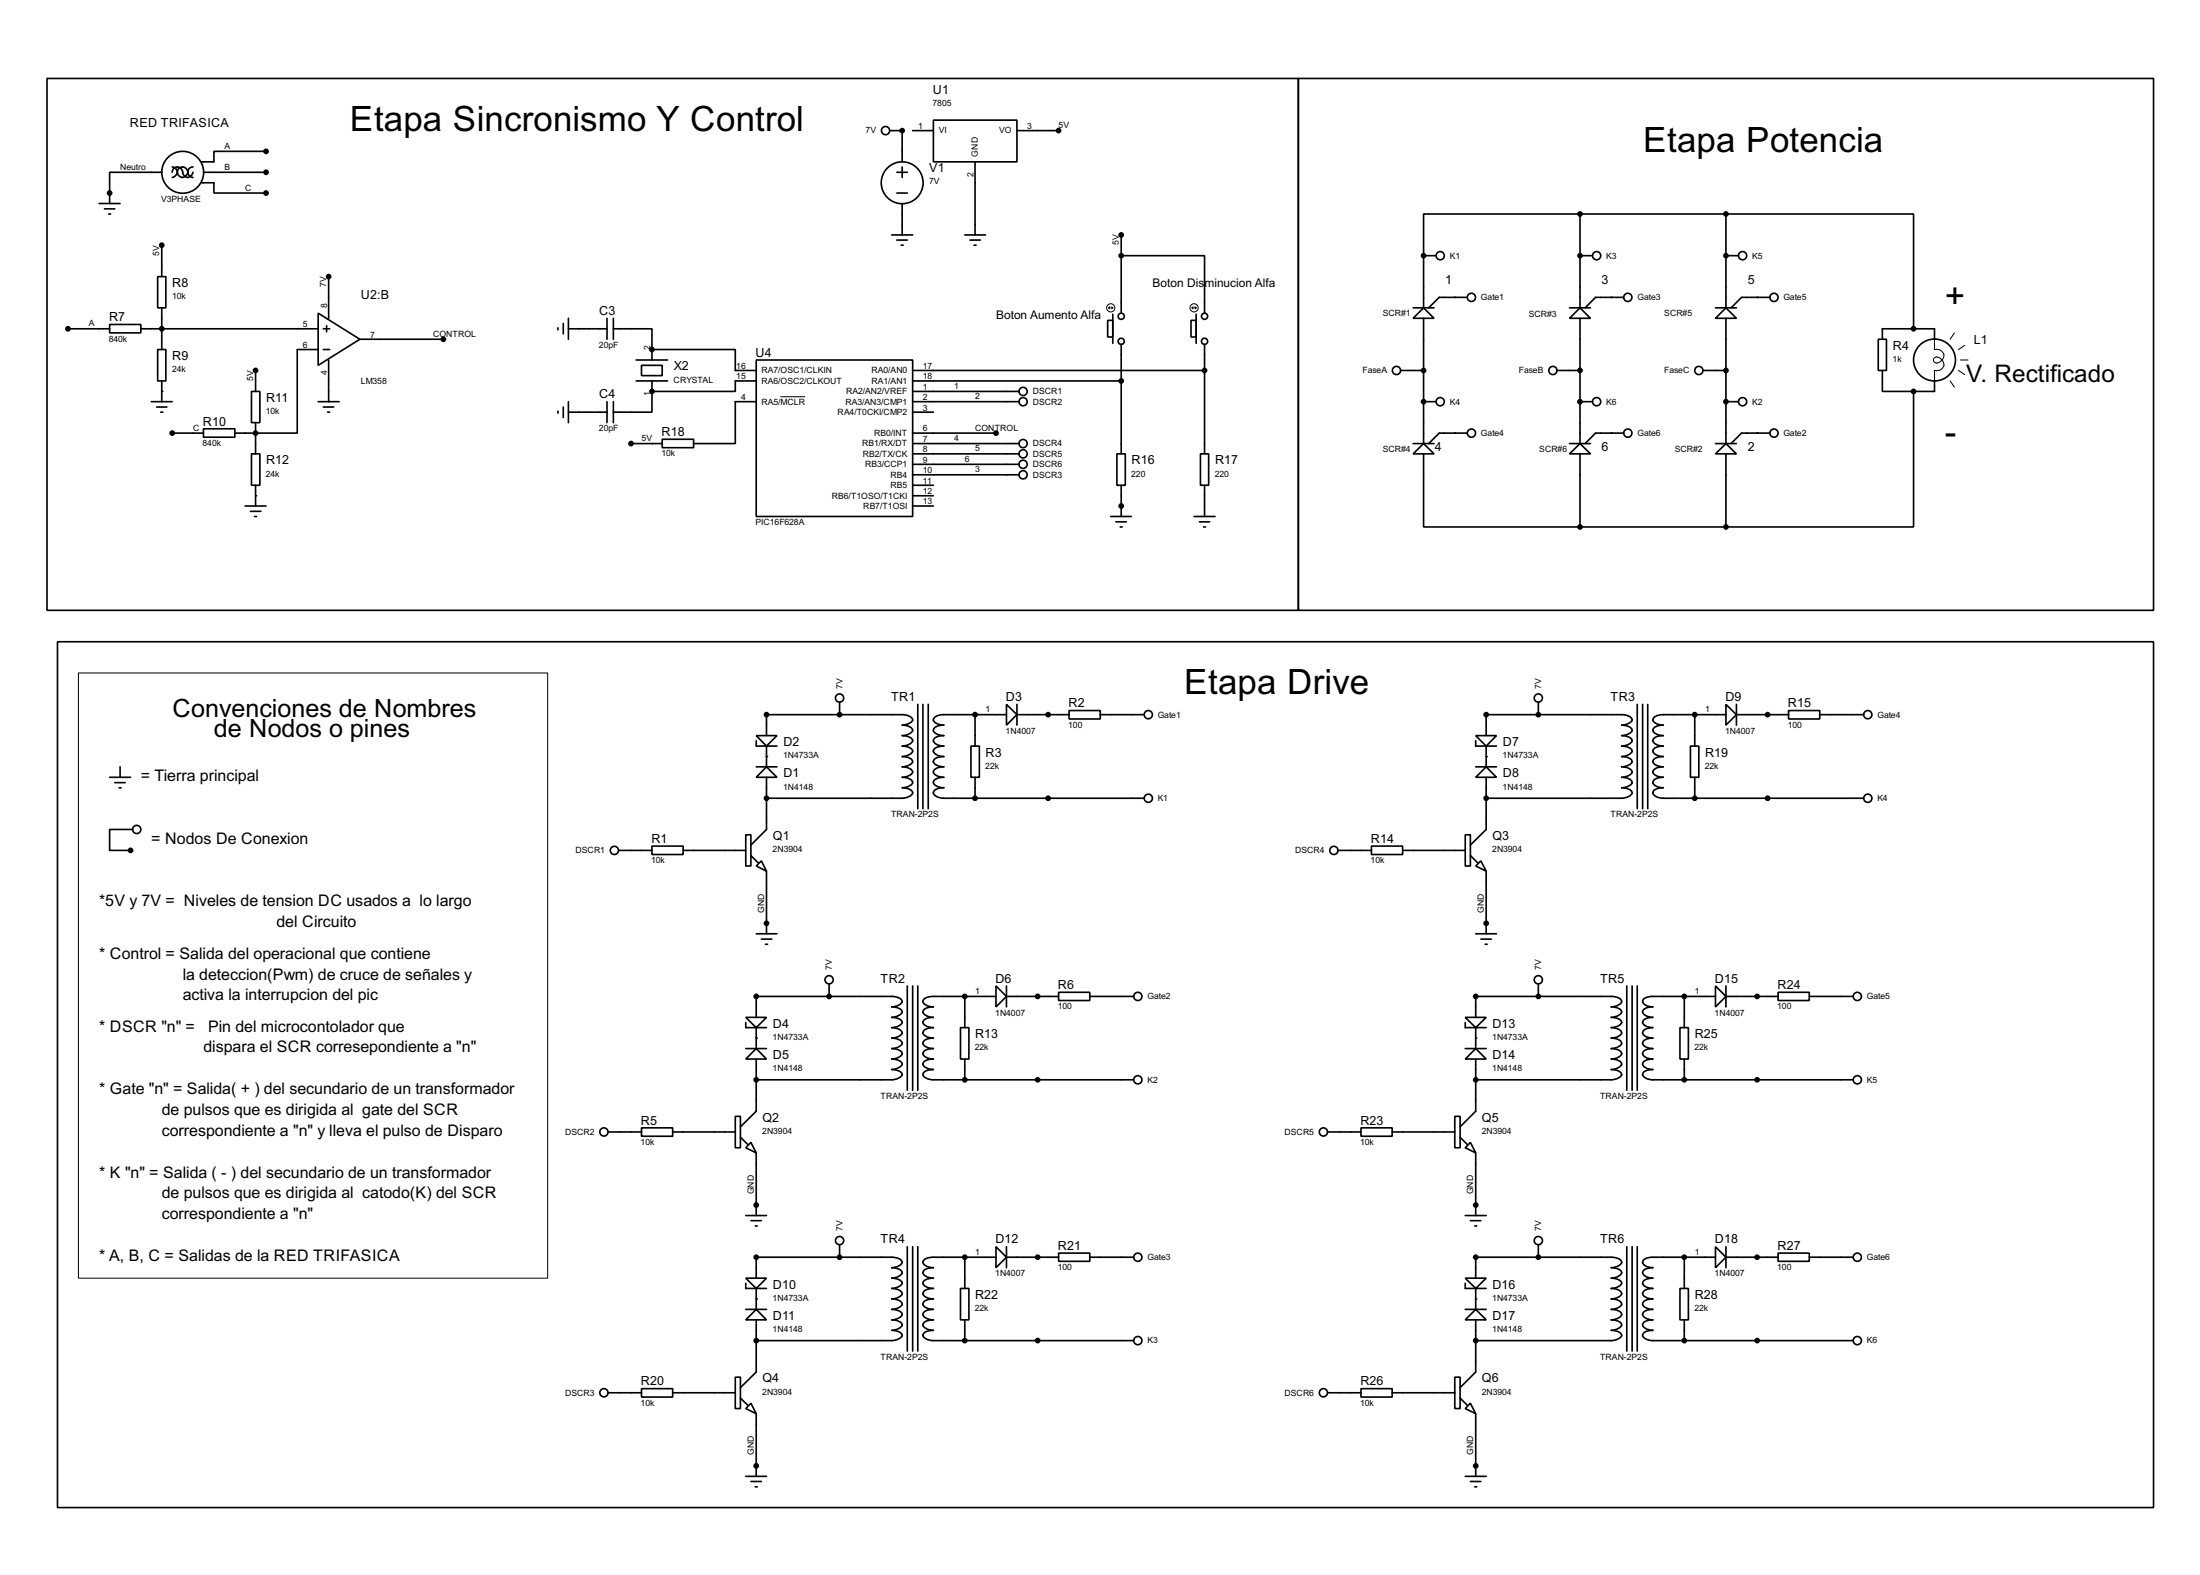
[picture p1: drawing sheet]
<svg xmlns="http://www.w3.org/2000/svg" width="536mm" height="383mm" viewBox="0 0 536 383" stroke-linecap="round" stroke-linejoin="round" font-family="sans-serif">
<g fill="none" stroke="#000" stroke-width=".4">
<path d="M11.5 19.1h304.8v129.5h-304.8zM316.3 19.1h208.3v129.5h-208.3zM64.8 36.9h-12.7v2.5h-3M216.7 31.8h3.1v7.6M222.3 31.8h5.1M227.4 29.3h20.3v10.1h-20.3zM237.5 39.4v17.8M247.7 31.8h10.2M24.2 49.6h5.1M25.5 50.9h2.5M26.5 52.1h.5M39.4 42h-12.7v7.6"/>
<path d="M39.4 59.7v7.7M42 42a1.32 1.32 0 0 1 1.4-1.3 1.32 1.32 0 0 1 1.2 1.6 1.24 1.24 0 0 0 1.3 .9 1.24 1.24 0 0 0 1.1-1.2M42 40.7a1.39 1.39 0 0 1 1.2 1.3M43.2 42l-.6 .9-.6 .3M43.2 42a1.28 1.28 0 0 1 1.3-1.4 1.28 1.28 0 0 1 1.3 1.4M43.2 42a1.28 1.28 0 0 0 1.3 1.2 1.28 1.28 0 0 0 1.3-1.2M45.8 42a1.35 1.35 0 0 0 1.2 1.2M47 40.7a1.22 1.22 0 0 0-1.2 1.3M49.1 44.5h3v2.5h12.7M49.6 42h15.2M217.2 57.2h5.1M218.5 42h2.5"/>
<path d="M218.5 47h2.5M218.5 58.5h2.5M219.5 59.7h.5M219.8 40.7v2.5M219.8 49.6v7.6M235 57.2h5.1M236.3 58.5h2.5M237.3 59.7h.5M273.1 57.2v19.1M384.9 52.1h-38.1v10.2M384.9 52.1h35.5M384.9 52.1v22.9"/>
<path d="M420.4 52.1h45.7v28M420.4 52.1v22.9M26.7 79h7.6v2.1h-7.6zM38.4 67.4h2v7.6h-2zM39.4 75v10.1M77.5 76.3l10.2 6.3-10.2 6.4zM79.6 79.3v1.5M80.1 67.4v10.1M135.9 79.8v.5M137.2 78.8v2.5M138.5 77.5v5.1M147.9 77.5v5.1"/>
<path d="M149.4 77.5v5.1M269.8 78h1.3v4.1h-1.3zM271.1 76.5v7.1M273.1 62.3h20.3v14M290.1 78h1.3v4.1h-1.3zM291.4 76.5v7.1M344.2 77.5l2.6-2.5 2.5 2.5zM344.2 75h5.1M346.8 62.3v12.7M346.8 77.5v30.5M346.8 62.3h3M357.4 72.4h-6.8l-2.6 2.6"/>
<path d="M382.3 77.5l2.6-2.5 2.5 2.5zM382.3 75h5.1M384.9 77.5v30.5M384.9 62.3h3M395.5 72.4h-6.8l-2.6 2.6M417.9 75h5.1M420.4 75l2.6 2.5h-5.1zM420.4 77.5v30.5M420.4 62.3h3.1M431.1 72.4h-6.9l-2.5 2.6M16.6 80.1h10.1M34.3 80.1h43.2"/>
<path d="M36.9 97.8h5.1M38.2 99.1h2.5M38.4 85.1h2v7.7h-2zM39.4 92.8v5M61.3 95.3h2v7.6h-2zM62.3 90.2v5.1M77.5 85.1h-5.1v20.4h-15.2M77.5 97.8h5.1M78.8 80.1h1.5M78.8 85.1h1.5M78.8 99.1h2.5M80.1 87.7v10.1"/>
<path d="M87.7 82.6h20.3M137.2 99.1v2.6M138.5 80.1h9.4M138.5 97.8v5.1M147.9 97.8v5.1M149.4 80.1h9.4v5M149.4 97.8v5.1M155 92.8h7.6M155 87.7h7.6M156.3 89h5v2.5h-5zM158.8 85.1h20.3v5.1h5.1M158.8 95.3v5.1h-9.4"/>
<path d="M158.8 85.1v2.6M158.8 92.8v2.5M184.2 87.7h38.1v38.1h-38.1zM184.2 97.8h-5.1v10.2h-10.1M184.2 92.8h-5.1v2.5h-20.3M222.3 92.8h50.8M222.3 90.2h71.1M222.3 95.3h25.9M222.3 97.8h25.9M273.1 83.9v26.6M293.4 83.9v26.6M341.2 90.2h5.6"/>
<path d="M346.8 97.8h3M379.3 90.2h5.6M384.9 97.8h3M414.8 90.2h5.6M420.4 97.8h3.1M457.5 82.6h2v7.6h-2zM458.5 90.2v5.1h7.6M458.5 82.6v-2.5h12.7v2.5M466.1 95.3v33h-45.7M471.2 92.8v2.5h-5.1M39.2 100.4h.5M42 105.5h7.6"/>
<path d="M49.6 104.4h7.6v2.1h-7.6zM61.3 110.5h2v7.7h-2zM62.3 102.9v7.6M62.3 118.2v5M79.8 100.4h.5M135.9 100.1v.5M138.5 100.4h9.4M153.7 108h7.6M161.3 107h7.7v2h-7.7zM222.3 105.5h20.3M222.3 108h25.9M222.3 100.4h5.1"/>
<path d="M222.3 110.5h25.9M222.3 113.1h25.9M222.3 115.6h25.9M222.3 118.2h5.1M272.1 110.5h2v7.7h-2zM273.1 118.2v7.6M292.4 110.5h2v7.7h-2zM293.4 118.2v7.6M344.2 110.5l2.6-2.5 2.5 2.5zM344.2 108h5.1M346.8 110.5v17.8h38.1M357.4 105.5h-6.8l-2.6 2.5"/>
<path d="M382.3 110.5l2.6-2.5 2.5 2.5zM382.3 108h5.1M384.9 110.5v17.8M395.5 105.5h-6.8l-2.6 2.5M417.9 110.5l2.5-2.5 2.6 2.5zM417.9 108h5.1M420.4 110.5v17.8M431.1 105.5h-6.9l-2.5 2.5M59.7 123.2h5.1M61 124.5h2.6M62 125.8h.5M222.3 123.2h5.1"/>
<path d="M222.3 120.7h5.1M270.6 125.8h5M271.8 127.1h2.6M272.9 128.3h.5M290.9 125.8h5.1M292.2 127.1h2.5M293.2 128.3h.5M384.9 128.3h35.5M14 156.3h510.6v210.8h-510.6zM184.2 179.1h5.1l-2.6 2.6zM186.7 179.1v-5.1h33.7a2.11 2.11 0 0 1 1.9 1.3 2.75 2.75 0 0 1-2.5 1.3h.6a2.04 2.04 0 0 1 1.9 1.3 2.75 2.75 0 0 1-2.5 1.2h.6a2.08 2.08 0 0 1 1.9 1.3 2.67 2.67 0 0 1-2.5 1.3h.6a2.08 2.08 0 0 1 1.9 1.2 2.76 2.76 0 0 1-2.5 1.3h.6a2.08 2.08 0 0 1 1.9 1.3 2.75 2.75 0 0 1-2.5 1.2h.6a2.11 2.11 0 0 1 1.9 1.3 2.75 2.75 0 0 1-2.5 1.3h.6a2.04 2.04 0 0 1 1.9 1.3 2.75 2.75 0 0 1-2.5 1.2h.6a2.08 2.08 0 0 1 1.9 1.3 2.67 2.67 0 0 1-2.5 1.3h-33.1M204.5 171v3"/>
<path d="M223.6 171.5v25.4M224.8 171.5v25.4M226.1 171.5v25.4M237.5 174v7.7M245.2 171.5l2.5 2.5-2.5 2.6zM245.2 174h-15.3a2.17 2.17 0 0 0-2.5 1.3 2.45 2.45 0 0 0 2.5 1.3 2.12 2.12 0 0 0-2.5 1.3 2.45 2.45 0 0 0 2.5 1.2 2.15 2.15 0 0 0-2.5 1.3 2.4 2.4 0 0 0 2.5 1.3 2.15 2.15 0 0 0-2.5 1.2 2.47 2.47 0 0 0 2.5 1.3 2.15 2.15 0 0 0-2.5 1.3 2.45 2.45 0 0 0 2.5 1.2 2.17 2.17 0 0 0-2.5 1.3 2.45 2.45 0 0 0 2.5 1.3 2.12 2.12 0 0 0-2.5 1.3 2.45 2.45 0 0 0 2.5 1.2 2.15 2.15 0 0 0-2.5 1.3 2.4 2.4 0 0 0 2.5 1.3h48.8M247.7 174h12.7M247.7 171.5v5.1M260.4 173h7.6v2.1h-7.6zM268 174h10.7M359.5 179.1h5l-2.5 2.6zM362 179.1v-5.1h33.6a2.11 2.11 0 0 1 2 1.3 2.75 2.75 0 0 1-2.6 1.3h.6a2.04 2.04 0 0 1 2 1.3 2.75 2.75 0 0 1-2.6 1.2h.6a2.08 2.08 0 0 1 2 1.3 2.67 2.67 0 0 1-2.6 1.3h.6a2.08 2.08 0 0 1 2 1.2 2.76 2.76 0 0 1-2.6 1.3h.6a2.08 2.08 0 0 1 2 1.3 2.75 2.75 0 0 1-2.6 1.2h.6a2.11 2.11 0 0 1 2 1.3 2.75 2.75 0 0 1-2.6 1.3h.6a2.04 2.04 0 0 1 2 1.3 2.75 2.75 0 0 1-2.6 1.2h.6a2.08 2.08 0 0 1 2 1.3 2.67 2.67 0 0 1-2.6 1.3h-33"/>
<path d="M374.7 171v3M398.8 171.5v25.4M400.1 171.5v25.4M401.4 171.5v25.4M412.8 174v7.7M420.4 171.5l2.6 2.5-2.6 2.6zM420.4 174h-15.2a2.17 2.17 0 0 0-2.6 1.3 2.45 2.45 0 0 0 2.6 1.3 2.12 2.12 0 0 0-2.6 1.3 2.45 2.45 0 0 0 2.6 1.2 2.15 2.15 0 0 0-2.6 1.3 2.4 2.4 0 0 0 2.6 1.3 2.15 2.15 0 0 0-2.6 1.2 2.47 2.47 0 0 0 2.6 1.3 2.15 2.15 0 0 0-2.6 1.3 2.45 2.45 0 0 0 2.6 1.2 2.17 2.17 0 0 0-2.6 1.3 2.45 2.45 0 0 0 2.6 1.3 2.12 2.12 0 0 0-2.6 1.3 2.45 2.45 0 0 0 2.6 1.2 2.15 2.15 0 0 0-2.6 1.3 2.4 2.4 0 0 0 2.6 1.3h48.8M423 174h12.7M423 171.5v5.1M435.7 173h7.6v2.1h-7.6zM443.3 174h10.7M26.7 189.3h5.1"/>
<path d="M28 190.6h2.5M29 191.8h.5M29.3 186.7v2.6M184.2 180.4v1.3h5.1M184.2 186.7h5.1M186.7 186.7l2.6 2.6h-5.1zM186.7 181.7v5M186.7 189.3v12.7l-3.8 3.8M236.5 181.7h2.1v7.6h-2.1zM237.5 189.3v5.1M359.5 180.4v1.3h5M359.5 186.7h5"/>
<path d="M362 186.7l2.5 2.6h-5zM362 181.7v5M362 189.3v12.7l-3.8 3.8M411.8 181.7h2v7.6h-2zM412.8 189.3v5.1M32.3 202h-5.6v5.1h5.1M150.7 207.1h8.1M158.8 206h7.6v2.1h-7.6zM166.4 207.1h15.3M181.7 203.3h1.2v7.6h-1.2zM182.9 208.3l1.8 1.8M185.5 209.6l1.2 2.5-2.5-1.2z"/>
<path d="M186.7 212.1v15.3M325.9 207.1h8.2M334.1 206h7.6v2.1h-7.6zM341.7 207.1h15.2M356.9 203.3h1.3v7.6h-1.3zM358.2 208.3l1.8 1.8M359.5 210.9l1.2-1.3 1.3 2.5zM362 212.1v15.3M184.2 227.4h5.1M185.5 228.7h2.5M186.5 229.9h.5M202 239.6v3"/>
<path d="M359.5 227.4h5M360.7 228.7h2.6M361.8 229.9h.5M374.7 239.6v3M181.7 247.7h5l-2.5 2.5zM181.7 249v1.2h5M181.7 255.3h5M184.2 255.3l2.5 2.6h-5zM184.2 247.7v-5.1h33.6a2.08 2.08 0 0 1 2 1.3 2.67 2.67 0 0 1-2.6 1.3h.6a2.08 2.08 0 0 1 2 1.2 2.76 2.76 0 0 1-2.6 1.3h.6a2.08 2.08 0 0 1 2 1.3 2.75 2.75 0 0 1-2.6 1.2h.6a2.11 2.11 0 0 1 2 1.3 2.75 2.75 0 0 1-2.6 1.3h.6a2.04 2.04 0 0 1 2 1.3 2.75 2.75 0 0 1-2.6 1.2h.6a2.08 2.08 0 0 1 2 1.3 2.67 2.67 0 0 1-2.6 1.3h.6a2.08 2.08 0 0 1 2 1.2 2.76 2.76 0 0 1-2.6 1.3h.6a2.08 2.08 0 0 1 2 1.3 2.75 2.75 0 0 1-2.6 1.2h-33M184.2 250.2v5.1M184.2 257.9v12.7l-3.8 3.8M221 240.1v25.4"/>
<path d="M222.3 240.1v25.4M223.6 240.1v25.4M234 250.2h2v7.7h-2zM235 242.6v7.6M235 257.9v5M242.6 240.1l2.6 2.5-2.6 2.6zM242.6 242.6h-15.2a2.15 2.15 0 0 0-2.6 1.3 2.4 2.4 0 0 0 2.6 1.3 2.15 2.15 0 0 0-2.6 1.2 2.47 2.47 0 0 0 2.6 1.3 2.15 2.15 0 0 0-2.6 1.3 2.45 2.45 0 0 0 2.6 1.2 2.17 2.17 0 0 0-2.6 1.3 2.45 2.45 0 0 0 2.6 1.3 2.12 2.12 0 0 0-2.6 1.3 2.45 2.45 0 0 0 2.6 1.2 2.15 2.15 0 0 0-2.6 1.3 2.4 2.4 0 0 0 2.6 1.3 2.15 2.15 0 0 0-2.6 1.2 2.47 2.47 0 0 0 2.6 1.3 2.15 2.15 0 0 0-2.6 1.3 2.45 2.45 0 0 0 2.6 1.2h48.8M245.2 242.6h12.7M245.2 240.1v5.1M257.9 241.6h7.6v2h-7.6zM265.5 242.6h10.7M356.9 247.7h5.1l-2.5 2.5z"/>
<path d="M356.9 249v1.2h5.1M356.9 255.3h5.1M359.5 255.3l2.5 2.6h-5.1zM359.5 247.7v-5.1h33.6a2.03 2.03 0 0 1 1.9 1.3 2.61 2.61 0 0 1-2.5 1.3h.6a2.03 2.03 0 0 1 1.9 1.2 2.7 2.7 0 0 1-2.5 1.3h.6a2.03 2.03 0 0 1 1.9 1.3 2.68 2.68 0 0 1-2.5 1.2h.6a2.06 2.06 0 0 1 1.9 1.3 2.68 2.68 0 0 1-2.5 1.3h.6a2 2 0 0 1 1.9 1.3 2.68 2.68 0 0 1-2.5 1.2h.6a2.03 2.03 0 0 1 1.9 1.3 2.61 2.61 0 0 1-2.5 1.3h.6a2.03 2.03 0 0 1 1.9 1.2 2.7 2.7 0 0 1-2.5 1.3h.6a2.03 2.03 0 0 1 1.9 1.3 2.68 2.68 0 0 1-2.5 1.2h-33M359.5 250.2v5.1M359.5 257.9v12.7l-3.8 3.8M396.3 240.1v25.4M397.6 240.1v25.4M398.8 240.1v25.4M409.2 250.2h2.1v7.7h-2.1zM410.3 242.6v7.6M410.3 257.9v5"/>
<path d="M417.9 240.1l2.5 2.5-2.5 2.6zM417.9 242.6h-15.3a2.09 2.09 0 0 0-2.5 1.3 2.32 2.32 0 0 0 2.5 1.3 2.09 2.09 0 0 0-2.5 1.2 2.38 2.38 0 0 0 2.5 1.3 2.09 2.09 0 0 0-2.5 1.3 2.37 2.37 0 0 0 2.5 1.2 2.1 2.1 0 0 0-2.5 1.3 2.37 2.37 0 0 0 2.5 1.3 2.06 2.06 0 0 0-2.5 1.3 2.37 2.37 0 0 0 2.5 1.2 2.09 2.09 0 0 0-2.5 1.3 2.32 2.32 0 0 0 2.5 1.3 2.09 2.09 0 0 0-2.5 1.2 2.38 2.38 0 0 0 2.5 1.3 2.09 2.09 0 0 0-2.5 1.3 2.37 2.37 0 0 0 2.5 1.2h48.8M420.4 240.1v5.1M420.4 242.6h12.7M433.1 241.6h7.6v2h-7.6zM440.7 242.6h10.7M148.1 275.6h8.2M156.3 274.6h7.6v2.1h-7.6zM163.9 275.6h15.2M179.1 271.8h1.3v7.7h-1.3zM180.4 276.9l1.8 1.8M182.9 278.2l1.3 2.5-2.5-1.2z"/>
<path d="M323.4 275.6h8.1M331.5 274.6h7.6v2.1h-7.6zM339.1 275.6h15.3M354.4 271.8h1.3v7.7h-1.3zM355.7 276.9l1.7 1.8M358.2 278.2l1.3 2.5-2.6-1.2zM181.7 296h5M182.9 297.2h2.6M184 298.5h.5M184.2 280.7v15.3M356.9 296h5.1M358.2 297.2h2.5"/>
<path d="M359.2 298.5h.5M359.5 280.7v15.3M181.7 311.2h5l-2.5 2.5zM181.7 312.5v1.2h5M181.7 318.8h5M184.2 318.8l2.5 2.6h-5zM184.2 311.2v-5.1h33.6a2.08 2.08 0 0 1 2 1.3 2.67 2.67 0 0 1-2.6 1.3h.6a2.08 2.08 0 0 1 2 1.2 2.76 2.76 0 0 1-2.6 1.3h.6a2.08 2.08 0 0 1 2 1.3 2.75 2.75 0 0 1-2.6 1.2h.6a2.11 2.11 0 0 1 2 1.3 2.75 2.75 0 0 1-2.6 1.3h.6a2.04 2.04 0 0 1 2 1.3 2.75 2.75 0 0 1-2.6 1.2h.6a2.08 2.08 0 0 1 2 1.3 2.67 2.67 0 0 1-2.6 1.3h.6a2.08 2.08 0 0 1 2 1.2 2.76 2.76 0 0 1-2.6 1.3h.6a2.08 2.08 0 0 1 2 1.3 2.75 2.75 0 0 1-2.6 1.2h-33M184.2 313.7v5.1M204.5 303.1v3M221 303.6v25.4M222.3 303.6v25.4M223.6 303.6v25.4"/>
<path d="M234 313.7h2v7.7h-2zM235 306.1v7.6M242.6 303.6l2.6 2.5-2.6 2.6zM242.6 306.1h-15.2a2.15 2.15 0 0 0-2.6 1.3 2.4 2.4 0 0 0 2.6 1.3 2.15 2.15 0 0 0-2.6 1.2 2.47 2.47 0 0 0 2.6 1.3 2.15 2.15 0 0 0-2.6 1.3 2.45 2.45 0 0 0 2.6 1.2 2.17 2.17 0 0 0-2.6 1.3 2.45 2.45 0 0 0 2.6 1.3 2.12 2.12 0 0 0-2.6 1.3 2.45 2.45 0 0 0 2.6 1.2 2.15 2.15 0 0 0-2.6 1.3 2.4 2.4 0 0 0 2.6 1.3 2.15 2.15 0 0 0-2.6 1.2 2.47 2.47 0 0 0 2.6 1.3 2.15 2.15 0 0 0-2.6 1.3 2.45 2.45 0 0 0 2.6 1.2h48.8M245.2 306.1h12.7M245.2 303.6v5.1M257.9 305.1h7.6v2h-7.6zM265.5 306.1h10.7M356.9 311.2h5.1l-2.5 2.5zM356.9 312.5v1.2h5.1M356.9 318.8h5.1M359.5 318.8l2.5 2.6h-5.1z"/>
<path d="M359.5 311.2v-5.1h33.6a2.03 2.03 0 0 1 1.9 1.3 2.61 2.61 0 0 1-2.5 1.3h.6a2.03 2.03 0 0 1 1.9 1.2 2.7 2.7 0 0 1-2.5 1.3h.6a2.03 2.03 0 0 1 1.9 1.3 2.68 2.68 0 0 1-2.5 1.2h.6a2.06 2.06 0 0 1 1.9 1.3 2.68 2.68 0 0 1-2.5 1.3h.6a2 2 0 0 1 1.9 1.3 2.68 2.68 0 0 1-2.5 1.2h.6a2.03 2.03 0 0 1 1.9 1.3 2.61 2.61 0 0 1-2.5 1.3h.6a2.03 2.03 0 0 1 1.9 1.2 2.7 2.7 0 0 1-2.5 1.3h.6a2.03 2.03 0 0 1 1.9 1.3 2.68 2.68 0 0 1-2.5 1.2h-33M359.5 313.7v5.1M374.7 303.1v3M396.3 303.6v25.4M397.6 303.6v25.4M398.8 303.6v25.4M409.2 313.7h2.1v7.7h-2.1zM410.3 306.1v7.6M417.9 303.6l2.5 2.5-2.5 2.6zM417.9 306.1h-15.3a2.09 2.09 0 0 0-2.5 1.3 2.32 2.32 0 0 0 2.5 1.3 2.09 2.09 0 0 0-2.5 1.2 2.38 2.38 0 0 0 2.5 1.3 2.09 2.09 0 0 0-2.5 1.3 2.37 2.37 0 0 0 2.5 1.2 2.1 2.1 0 0 0-2.5 1.3 2.37 2.37 0 0 0 2.5 1.3 2.06 2.06 0 0 0-2.5 1.3 2.37 2.37 0 0 0 2.5 1.2 2.09 2.09 0 0 0-2.5 1.3 2.32 2.32 0 0 0 2.5 1.3 2.09 2.09 0 0 0-2.5 1.2 2.38 2.38 0 0 0 2.5 1.3 2.09 2.09 0 0 0-2.5 1.3 2.37 2.37 0 0 0 2.5 1.2h48.8M420.4 303.6v5.1M420.4 306.1h12.7"/>
<path d="M433.1 305.1h7.6v2h-7.6zM440.7 306.1h10.7M148.1 339.1h8.2M156.3 338.1h7.6v2.1h-7.6zM163.9 339.1h15.2M179.1 335.3h1.3v7.7h-1.3zM184.2 321.4v12.7l-3.8 3.8M235 321.4v5M323.4 339.1h8.1M331.5 338.1h7.6v2.1h-7.6zM339.1 339.1h15.3M354.4 335.3h1.3v7.7h-1.3z"/>
<path d="M359.5 321.4v12.7l-3.8 3.8M410.3 321.4v5M180.4 340.4l1.8 1.8M181.7 359.5h5M182.9 341.7l1.3 2.5-2.5-1.2zM184.2 344.2v15.3M355.7 340.4l1.7 1.8M356.9 359.5h5.1M358.2 341.7l1.3 2.5-2.6-1.2zM359.5 344.2v15.3M182.9 360.7h2.6M184 362h.5"/>
<path d="M358.2 360.7h2.5M359.2 362h.5"/>
<circle cx="215.7" cy="31.8" r="1"/>
<circle cx="44.5" cy="42" r="5.1"/>
<circle cx="219.7" cy="44.5" r="5.1"/>
<circle cx="273.1" cy="77" r=".75"/>
<circle cx="293.4" cy="77" r=".75"/>
<circle cx="350.8" cy="62.3" r="1"/>
<circle cx="358.4" cy="72.4" r="1"/>
<circle cx="388.9" cy="62.3" r="1"/>
<circle cx="396.5" cy="72.4" r="1"/>
<circle cx="424.4" cy="62.3" r="1"/>
<circle cx="432.1" cy="72.4" r="1"/>
<circle cx="249.2" cy="97.8" r="1"/>
<circle cx="249.2" cy="95.3" r="1"/>
<circle cx="273.1" cy="83.1" r=".75"/>
<circle cx="293.4" cy="83.1" r=".75"/>
<circle cx="340.1" cy="90.2" r="1"/>
<circle cx="350.8" cy="97.8" r="1"/>
<circle cx="378.2" cy="90.2" r="1"/>
<circle cx="388.9" cy="97.8" r="1"/>
<circle cx="413.8" cy="90.2" r="1"/>
<circle cx="424.4" cy="97.8" r="1"/>
<circle cx="471.2" cy="87.7" r="5.1"/>
<circle cx="249.2" cy="115.6" r="1"/>
<circle cx="249.2" cy="108" r="1"/>
<circle cx="249.2" cy="110.5" r="1"/>
<circle cx="249.2" cy="113.1" r="1"/>
<circle cx="358.4" cy="105.5" r="1"/>
<circle cx="396.5" cy="105.5" r="1"/>
<circle cx="432.1" cy="105.5" r="1"/>
<circle cx="204.5" cy="170" r="1"/>
<circle cx="279.7" cy="174" r="1"/>
<circle cx="374.7" cy="170" r="1"/>
<circle cx="454.9" cy="174" r="1"/>
<circle cx="279.7" cy="194.4" r="1"/>
<circle cx="454.9" cy="194.4" r="1"/>
<circle cx="33.3" cy="202" r="1"/>
<circle cx="149.6" cy="207.1" r="1"/>
<circle cx="324.9" cy="207.1" r="1"/>
<circle cx="201.9" cy="238.6" r="1"/>
<circle cx="374.7" cy="238.6" r="1"/>
<circle cx="277.1" cy="242.6" r="1"/>
<circle cx="452.4" cy="242.6" r="1"/>
<circle cx="147.1" cy="275.6" r="1"/>
<circle cx="277.1" cy="262.9" r="1"/>
<circle cx="322.3" cy="275.6" r="1"/>
<circle cx="452.4" cy="262.9" r="1"/>
<circle cx="204.5" cy="302.1" r="1"/>
<circle cx="277.1" cy="306.1" r="1"/>
<circle cx="374.7" cy="302.1" r="1"/>
<circle cx="452.4" cy="306.1" r="1"/>
<circle cx="147.1" cy="339.1" r="1"/>
<circle cx="277.1" cy="326.4" r="1"/>
<circle cx="322.3" cy="339.1" r="1"/>
<circle cx="452.4" cy="326.4" r="1"/>
</g>
<g fill="#000">
<circle cx="219.8" cy="31.8" r=".2"/>
<circle cx="26.7" cy="47" r=".2"/>
<circle cx="346.8" cy="62.3" r=".2"/>
<circle cx="354.4" cy="72.4" r=".2"/>
<circle cx="384.9" cy="62.3" r=".2"/>
<circle cx="392.5" cy="72.4" r=".2"/>
<circle cx="420.4" cy="62.3" r=".2"/>
<circle cx="428" cy="72.4" r=".2"/>
<circle cx="39.4" cy="95.3" r=".2"/>
<circle cx="158.8" cy="95.3" r=".2"/>
<circle cx="158.8" cy="85.1" r=".2"/>
<circle cx="346.8" cy="97.8" r=".2"/>
<circle cx="384.9" cy="97.8" r=".2"/>
<circle cx="420.4" cy="97.8" r=".2"/>
<circle cx="62.3" cy="105.5" r=".2"/>
<circle cx="354.4" cy="105.5" r=".2"/>
<circle cx="392.5" cy="105.5" r=".2"/>
<circle cx="428" cy="105.5" r=".2"/>
<circle cx="62.3" cy="120.7" r=".2"/>
<circle cx="273.1" cy="123.2" r=".2"/>
<circle cx="204.5" cy="174" r=".2"/>
<circle cx="237.5" cy="174" r=".2"/>
<circle cx="374.7" cy="174" r=".2"/>
<circle cx="412.8" cy="174" r=".2"/>
<circle cx="186.7" cy="184.2" r=".2"/>
<circle cx="237.5" cy="194.4" r=".2"/>
<circle cx="362" cy="184.2" r=".2"/>
<circle cx="412.8" cy="194.4" r=".2"/>
<circle cx="186.7" cy="224.8" r=".2"/>
<circle cx="362" cy="224.8" r=".2"/>
<circle cx="184.2" cy="252.8" r=".2"/>
<circle cx="202" cy="242.6" r=".2"/>
<circle cx="235" cy="242.6" r=".2"/>
<circle cx="359.5" cy="252.8" r=".2"/>
<circle cx="374.7" cy="242.6" r=".2"/>
<circle cx="410.3" cy="242.6" r=".2"/>
<circle cx="235" cy="262.9" r=".2"/>
<circle cx="410.3" cy="262.9" r=".2"/>
<circle cx="184.2" cy="293.4" r=".2"/>
<circle cx="359.5" cy="293.4" r=".2"/>
<circle cx="184.2" cy="316.3" r=".2"/>
<circle cx="204.5" cy="306.1" r=".2"/>
<circle cx="235" cy="306.1" r=".2"/>
<circle cx="359.5" cy="316.3" r=".2"/>
<circle cx="374.7" cy="306.1" r=".2"/>
<circle cx="410.3" cy="306.1" r=".2"/>
<circle cx="235" cy="326.4" r=".2"/>
<circle cx="410.3" cy="326.4" r=".2"/>
<circle cx="184.2" cy="356.9" r=".2"/>
<circle cx="359.5" cy="356.9" r=".2"/>
</g>
<g fill="#000" stroke="#000" stroke-width=".4">
<circle cx="64.8" cy="36.9" r=".5"/>
<circle cx="219.7" cy="31.8" r=".5"/>
<circle cx="257.8" cy="31.8" r=".5"/>
<circle cx="26.7" cy="47" r=".5"/>
<circle cx="39.4" cy="59.7" r=".5"/>
<circle cx="64.8" cy="42" r=".5"/>
<circle cx="64.8" cy="47" r=".5"/>
<circle cx="273.1" cy="57.2" r=".5"/>
<circle cx="384.8" cy="52.1" r=".5"/>
<circle cx="420.4" cy="52.1" r=".5"/>
<circle cx="80" cy="67.4" r=".5"/>
<circle cx="273.1" cy="62.3" r=".5"/>
<circle cx="346.7" cy="62.3" r=".5"/>
<circle cx="384.8" cy="62.3" r=".5"/>
<circle cx="420.4" cy="62.3" r=".5"/>
<circle cx="16.5" cy="80.1" r=".5"/>
<circle cx="39.4" cy="80.1" r=".5"/>
<circle cx="62.2" cy="90.2" r=".5"/>
<circle cx="108" cy="82.6" r=".5"/>
<circle cx="158.8" cy="95.3" r=".5"/>
<circle cx="158.8" cy="85.1" r=".5"/>
<circle cx="273.1" cy="92.8" r=".5"/>
<circle cx="293.4" cy="90.2" r=".5"/>
<circle cx="346.7" cy="97.8" r=".5"/>
<circle cx="346.7" cy="90.2" r=".5"/>
<circle cx="384.8" cy="97.8" r=".5"/>
<circle cx="384.8" cy="90.2" r=".5"/>
<circle cx="420.4" cy="97.8" r=".5"/>
<circle cx="420.4" cy="90.2" r=".5"/>
<circle cx="466.1" cy="95.3" r=".5"/>
<circle cx="466.1" cy="80.1" r=".5"/>
<circle cx="41.9" cy="105.5" r=".5"/>
<circle cx="62.2" cy="105.5" r=".5"/>
<circle cx="153.7" cy="108" r=".5"/>
<circle cx="242.6" cy="105.5" r=".5"/>
<circle cx="273.1" cy="123.2" r=".5"/>
<circle cx="384.8" cy="128.3" r=".5"/>
<circle cx="420.4" cy="128.3" r=".5"/>
<circle cx="186.7" cy="174" r=".5"/>
<circle cx="204.5" cy="174" r=".5"/>
<circle cx="237.5" cy="174" r=".5"/>
<circle cx="255.3" cy="174" r=".5"/>
<circle cx="362" cy="174" r=".5"/>
<circle cx="374.7" cy="174" r=".5"/>
<circle cx="412.8" cy="174" r=".5"/>
<circle cx="430.5" cy="174" r=".5"/>
<circle cx="186.7" cy="194.4" r=".5"/>
<circle cx="237.5" cy="194.4" r=".5"/>
<circle cx="255.3" cy="194.4" r=".5"/>
<circle cx="362" cy="194.4" r=".5"/>
<circle cx="412.8" cy="194.4" r=".5"/>
<circle cx="430.5" cy="194.4" r=".5"/>
<circle cx="31.8" cy="207.1" r=".5"/>
<circle cx="186.7" cy="224.8" r=".5"/>
<circle cx="362" cy="224.8" r=".5"/>
<circle cx="184.2" cy="242.6" r=".5"/>
<circle cx="201.9" cy="242.6" r=".5"/>
<circle cx="235" cy="242.6" r=".5"/>
<circle cx="252.7" cy="242.6" r=".5"/>
<circle cx="359.4" cy="242.6" r=".5"/>
<circle cx="374.7" cy="242.6" r=".5"/>
<circle cx="410.2" cy="242.6" r=".5"/>
<circle cx="428" cy="242.6" r=".5"/>
<circle cx="184.2" cy="262.9" r=".5"/>
<circle cx="235" cy="262.9" r=".5"/>
<circle cx="252.7" cy="262.9" r=".5"/>
<circle cx="359.4" cy="262.9" r=".5"/>
<circle cx="410.2" cy="262.9" r=".5"/>
<circle cx="428" cy="262.9" r=".5"/>
<circle cx="184.2" cy="293.4" r=".5"/>
<circle cx="359.4" cy="293.4" r=".5"/>
<circle cx="184.2" cy="306.1" r=".5"/>
<circle cx="204.5" cy="306.1" r=".5"/>
<circle cx="235" cy="306.1" r=".5"/>
<circle cx="252.7" cy="306.1" r=".5"/>
<circle cx="359.4" cy="306.1" r=".5"/>
<circle cx="374.7" cy="306.1" r=".5"/>
<circle cx="410.2" cy="306.1" r=".5"/>
<circle cx="428" cy="306.1" r=".5"/>
<circle cx="184.2" cy="326.4" r=".5"/>
<circle cx="235" cy="326.4" r=".5"/>
<circle cx="252.7" cy="326.4" r=".5"/>
<circle cx="359.4" cy="326.4" r=".5"/>
<circle cx="410.2" cy="326.4" r=".5"/>
<circle cx="428" cy="326.4" r=".5"/>
<circle cx="184.2" cy="356.9" r=".5"/>
<circle cx="359.4" cy="356.9" r=".5"/>
</g>
<g fill="none" stroke="#000" stroke-width=".24">
<path d="M270.1 75h1M270.1 75l.2 .2M270.3 74.7l-.2 .3M270.8 74.7l.3 .3M271.1 75l-.3 .2M290.4 75h1M290.4 75l.2 .2M290.6 74.7l-.2 .3M291.1 74.7l.3 .3M291.4 75l-.3 .2M190.1 96.6h6M19.1 163.9h114.3v147.3h-114.3z"/>
<circle cx="270.5" cy="75" r="1"/>
<circle cx="290.8" cy="75" r="1"/>
</g>
<path d="M471.2 82.6v2.5a1.69 1.69 0 0 1 2.2 1.2 1.69 1.69 0 0 1-1.4 2 .8 .8 0 0 1-1-.9 .8 .8 0 0 1 1.4-.3 1.66 1.66 0 0 1 1 2.2 1.66 1.66 0 0 1-2.2 .9v2.6M475 92.8l1.1 1.5M476.1 81.1l-1.1 1.5M477.1 90.2l1.5 1M477.6 87.7h1.8M478.6 84.1l-1.5 1" fill="none" stroke="#000" stroke-width=".25"/>
<g font-size="9.5">
<text x="85.2" y="31.8">Etapa Sincronismo Y Control</text>
<text x="400.2" y="36.9">Etapa Potencia</text>
<text x="473.8" y="75">+</text>
<text x="473.8" y="108">-</text>
<text x="288.4" y="169">Etapa Drive</text>
</g>
<g font-size="6.9">
<text x="42.1" y="174.5">Convenciones de Nombres</text>
<text x="52.1" y="179.5">de Nodos o pines</text>
</g>
<text font-size="6.6" x="478.9" y="93">V. Rectificado</text>
<g font-size="4.4">
<text x="34.3" y="190.2">= Tierra principal</text>
<text x="36.9" y="205.5">= Nodos De Conexion</text>
<text x="24.2" y="220.7">*5V y 7V = Niveles de tension DC usados a lo largo</text>
<text x="67.4" y="225.8">del Circuito</text>
<text x="24.2" y="233.4">* Control = Salida del operacional que contiene</text>
<text x="44.5" y="238.5">la deteccion(Pwm) de cruce de señales y</text>
<text x="44.5" y="243.6">activa la interrupcion del pic</text>
<text x="24.2" y="251.2">* DSCR &quot;n&quot; =</text>
<text x="50.7" y="251.2">Pin del microcontolador que</text>
<text x="49.6" y="256.3">dispara el SCR corresepondiente a &quot;n&quot;</text>
<text x="24.2" y="266.4">* Gate &quot;n&quot; = Salida( + ) del secundario de un transformador</text>
<text x="39.4" y="271.5">de pulsos que es dirigida al gate del SCR</text>
<text x="39.4" y="276.6">correspondiente a &quot;n&quot; y lleva el pulso de Disparo</text>
<text x="24.2" y="286.8">* K &quot;n&quot; = Salida ( - ) del secundario de un transformador</text>
<text x="39.4" y="291.8">de pulsos que es dirigida al catodo(K) del SCR</text>
<text x="39.4" y="296.9">correspondiente a &quot;n&quot;</text>
<text x="24.2" y="307.1">* A, B, C = Salidas de la RED TRIFASICA</text>
</g>
<g font-size="3.4">
<text x="227.2" y="22.9">U1</text>
<text x="31.7" y="31">RED TRIFASICA</text>
<text x="226.4" y="42">V1</text>
<text x="42" y="69.9">R8</text>
<text x="352" y="69.1">1</text>
<text x="390.1" y="69.1">3</text>
<text x="425.7" y="69.1">5</text>
<text x="87.9" y="72.9">U2:B</text>
<text x="146" y="76.7">C3</text>
<text x="26.6" y="78.2">R7</text>
<text x="480.8" y="83.7">L1</text>
<text x="42" y="87.7">R9</text>
<text x="184.1" y="86.8">U4</text>
<text x="461.1" y="85.2">R4</text>
<text x="164.1" y="90.2">X2</text>
<text x="64.8" y="97.9">R11</text>
<text x="146" y="97">C4</text>
<text x="49.4" y="103.6">R10</text>
<text x="161.2" y="106.2">R18</text>
<text x="64.8" y="113">R12</text>
<text x="275.6" y="113">R16</text>
<text x="296" y="113">R17</text>
<text x="349.5" y="109.7">4</text>
<text x="390.1" y="109.7">6</text>
<text x="425.7" y="109.7">2</text>
<text x="217.1" y="170.7">TR1</text>
<text x="245" y="170.7">D3</text>
<text x="260.3" y="172.2">R2</text>
<text x="392.3" y="170.7">TR3</text>
<text x="420.3" y="170.7">D9</text>
<text x="435.5" y="172.2">R15</text>
<text x="190.8" y="181.7">D2</text>
<text x="240.1" y="184.2">R3</text>
<text x="366.1" y="181.7">D7</text>
<text x="415.3" y="184.2">R19</text>
<text x="190.8" y="189.3">D1</text>
<text x="366.1" y="189.3">D8</text>
<text x="158.7" y="205.2">R1</text>
<text x="188.3" y="204.5">Q1</text>
<text x="333.9" y="205.2">R14</text>
<text x="363.5" y="204.5">Q3</text>
<text x="214.5" y="239.3">TR2</text>
<text x="242.5" y="239.3">D6</text>
<text x="389.8" y="239.3">TR5</text>
<text x="417.7" y="239.3">D15</text>
<text x="257.7" y="240.8">R6</text>
<text x="433" y="240.8">R24</text>
<text x="188.3" y="250.3">D4</text>
<text x="363.5" y="250.3">D13</text>
<text x="188.3" y="257.9">D5</text>
<text x="237.5" y="252.8">R13</text>
<text x="363.5" y="257.9">D14</text>
<text x="412.8" y="252.8">R25</text>
<text x="156.1" y="273.8">R5</text>
<text x="185.7" y="273.1">Q2</text>
<text x="331.4" y="273.8">R23</text>
<text x="361" y="273.1">Q5</text>
<text x="214.5" y="302.8">TR4</text>
<text x="242.5" y="302.8">D12</text>
<text x="257.7" y="304.3">R21</text>
<text x="389.8" y="302.8">TR6</text>
<text x="417.7" y="302.8">D18</text>
<text x="433" y="304.3">R27</text>
<text x="188.3" y="313.8">D10</text>
<text x="237.5" y="316.3">R22</text>
<text x="363.5" y="313.8">D16</text>
<text x="412.8" y="316.3">R28</text>
<text x="188.3" y="321.4">D11</text>
<text x="363.5" y="321.4">D17</text>
<text x="156.1" y="337.3">R20</text>
<text x="185.7" y="336.6">Q4</text>
<text x="331.4" y="337.3">R26</text>
<text x="361" y="336.6">Q6</text>
</g>
<g font-size="3.3">
<text x="280.7" y="69.9">Boton Disminucion Alfa</text>
<text x="242.6" y="77.6">Boton Aumento Alfa</text>
</g>
<g font-size="2.4">
<text x="227.2" y="25.8">7805</text>
<text x="210.9" y="32.5">7V</text>
<text x="223.7" y="31.4">1</text>
<text x="228.7" y="32.5">VI</text>
<text x="243.4" y="32.5">VO</text>
<text x="250.2" y="31.4">3</text>
<text x="257.9" y="31.2">5V</text>
<text x="29.3" y="41.3">Neutro</text>
<text x="54.7" y="36.3">A</text>
<text x="54.7" y="41.3">B</text>
<text x="238.2" y="38.1" transform="rotate(-90 238.2 38.1)">GND</text>
<text x="59.7" y="46.4">C</text>
<text x="226.3" y="44.9">7V</text>
<text x="237.1" y="43.1" transform="rotate(-90 237.1 43.1)">2</text>
<text x="39.2" y="49.1">V3PHASE</text>
<text x="272.5" y="59.7" transform="rotate(-90 272.5 59.7)">5V</text>
<text x="38.8" y="62.2" transform="rotate(-90 38.8 62.2)">5V</text>
<text x="353.1" y="62.9">K1</text>
<text x="391.2" y="62.9">K3</text>
<text x="426.8" y="62.9">K5</text>
<text x="79.5" y="69.9" transform="rotate(-90 79.5 69.9)">7V</text>
<text x="41.9" y="72.9">10k</text>
<text x="79.7" y="74.9" transform="rotate(-90 79.7 74.9)">8</text>
<text x="336.8" y="77">SCR#1</text>
<text x="360.7" y="73.1">Gate1</text>
<text x="372.4" y="77.3">SCR#3</text>
<text x="398.8" y="73.1">Gate3</text>
<text x="405.4" y="77">SCR#5</text>
<text x="434.4" y="73.1">Gate5</text>
<text x="21.6" y="79.5">A</text>
<text x="26.5" y="83.2">840k</text>
<text x="73.8" y="79.7">5</text>
<text x="90.2" y="82.2">7</text>
<text x="105.5" y="82">CONTROL</text>
<text x="73.8" y="84.7">6</text>
<text x="145.9" y="84.7">20pF</text>
<text x="158.4" y="85.1" transform="rotate(-90 158.4 85.1)">2</text>
<text x="179.4" y="89.8">16</text>
<text x="224.8" y="89.8">17</text>
<text x="461" y="88.1">1k</text>
<text x="41.9" y="90.7">24k</text>
<text x="61.6" y="92.8" transform="rotate(-90 61.6 92.8)">5V</text>
<text x="79.6" y="91.4" transform="rotate(-90 79.6 91.4)">4</text>
<text x="87.9" y="93.6">LM358</text>
<text x="164.1" y="93.1">CRYSTAL</text>
<text x="179.4" y="92.4">15</text>
<text x="185.5" y="90.9">RA7/OSC1/CLKIN</text>
<text x="185.5" y="93.5">RA6/OSC2/CLKOUT</text>
<text x="206.1" y="96">RA2/AN2/VREF</text>
<text x="212.3" y="90.9">RA0/AN0</text>
<text x="212.3" y="93.5">RA1/AN1</text>
<text x="224.8" y="92.4">18</text>
<text x="224.8" y="94.9">1</text>
<text x="232.5" y="94.7">1</text>
<text x="251.5" y="96">DSCR1</text>
<text x="331.9" y="90.9">FaseA</text>
<text x="370" y="90.9">FaseB</text>
<text x="405.4" y="90.9">FaseC</text>
<text x="64.8" y="100.8">10k</text>
<text x="158.4" y="96.5" transform="rotate(-90 158.4 96.5)">1</text>
<text x="180.5" y="97.4">4</text>
<text x="185.5" y="98.5">RA5/MCLR</text>
<text x="204" y="101">RA4/T0CKI/CMP2</text>
<text x="205.9" y="98.5">RA3/AN3/CMP1</text>
<text x="224.8" y="97.4">2</text>
<text x="224.8" y="100">3</text>
<text x="237.5" y="97.2">2</text>
<text x="251.5" y="98.5">DSCR2</text>
<text x="353.1" y="98.5">K4</text>
<text x="391.2" y="98.5">K6</text>
<text x="426.8" y="98.5">K2</text>
<text x="47" y="104.9">C</text>
<text x="145.9" y="105">20pF</text>
<text x="156.3" y="107.4">5V</text>
<text x="212.9" y="106.2">RB0/INT</text>
<text x="224.8" y="105.1">6</text>
<text x="224.8" y="107.6">7</text>
<text x="232.5" y="107.4">4</text>
<text x="237.5" y="104.9">CONTROL</text>
<text x="360.7" y="106.2">Gate4</text>
<text x="398.8" y="106.2">Gate6</text>
<text x="434.4" y="106.2">Gate2</text>
<text x="49.4" y="108.6">840k</text>
<text x="161.1" y="111.1">10k</text>
<text x="210" y="108.7">RB1/RX/DT</text>
<text x="210.1" y="111.2">RB2/TX/CK</text>
<text x="210.7" y="113.7">RB3/CCP1</text>
<text x="224.8" y="110.1">8</text>
<text x="224.8" y="112.7">9</text>
<text x="235" y="112.5">6</text>
<text x="237.5" y="109.9">5</text>
<text x="251.5" y="108.7">DSCR4</text>
<text x="251.5" y="111.2">DSCR5</text>
<text x="251.5" y="113.7">DSCR6</text>
<text x="336.8" y="110.1">SCR#4</text>
<text x="374.9" y="110.1">SCR#6</text>
<text x="407.9" y="110.1">SCR#2</text>
<text x="64.8" y="116.1">24k</text>
<text x="216.9" y="116.3">RB4</text>
<text x="216.9" y="118.9">RB5</text>
<text x="224.8" y="115.2">10</text>
<text x="224.8" y="117.8">11</text>
<text x="237.5" y="115">3</text>
<text x="251.5" y="116.3">DSCR3</text>
<text x="275.6" y="116.1">220</text>
<text x="295.9" y="116.1">220</text>
<text x="202.6" y="121.4">RB6/T1OSO/T1CKI</text>
<text x="210.3" y="123.9">RB7/T1OSI</text>
<text x="224.8" y="120.3">12</text>
<text x="224.8" y="122.8">13</text>
<text x="184" y="127.8">PIC16F628A</text>
<text x="205.2" y="167.7" transform="rotate(-90 205.2 167.7)">7V</text>
<text x="375.4" y="167.7" transform="rotate(-90 375.4 167.7)">7V</text>
<text x="240.1" y="173.4">1</text>
<text x="415.3" y="173.4">1</text>
<text x="245" y="178.7">1N4007</text>
<text x="260.2" y="177.1">100</text>
<text x="282" y="174.7">Gate1</text>
<text x="420.2" y="178.7">1N4007</text>
<text x="435.5" y="177.1">100</text>
<text x="457.3" y="174.7">Gate4</text>
<text x="190.8" y="184.6">1N4733A</text>
<text x="366" y="184.6">1N4733A</text>
<text x="240" y="187.2">22k</text>
<text x="415.3" y="187.2">22k</text>
<text x="190.8" y="192.3">1N4148</text>
<text x="282" y="195.1">K1</text>
<text x="366" y="192.3">1N4148</text>
<text x="457.3" y="195.1">K4</text>
<text x="217" y="199">TRAN-2P2S</text>
<text x="392.3" y="199">TRAN-2P2S</text>
<text x="140.2" y="207.8">DSCR1</text>
<text x="188.2" y="207.5">2N3904</text>
<text x="315.4" y="207.8">DSCR4</text>
<text x="363.5" y="207.5">2N3904</text>
<text x="158.6" y="210.2">10k</text>
<text x="333.9" y="210.2">10k</text>
<text x="186.1" y="222.3" transform="rotate(-90 186.1 222.3)">GND</text>
<text x="361.4" y="222.3" transform="rotate(-90 361.4 222.3)">GND</text>
<text x="202.7" y="236.3" transform="rotate(-90 202.7 236.3)">7V</text>
<text x="375.4" y="236.3" transform="rotate(-90 375.4 236.3)">7V</text>
<text x="237.5" y="242">1</text>
<text x="257.7" y="245.7">100</text>
<text x="279.5" y="243.3">Gate2</text>
<text x="412.8" y="242">1</text>
<text x="432.9" y="245.7">100</text>
<text x="454.7" y="243.3">Gate5</text>
<text x="242.4" y="247.3">1N4007</text>
<text x="417.7" y="247.3">1N4007</text>
<text x="188.2" y="253.2">1N4733A</text>
<text x="237.5" y="255.8">22k</text>
<text x="363.5" y="253.2">1N4733A</text>
<text x="412.7" y="255.8">22k</text>
<text x="188.2" y="260.8">1N4148</text>
<text x="279.5" y="263.6">K2</text>
<text x="363.5" y="260.8">1N4148</text>
<text x="454.7" y="263.6">K5</text>
<text x="214.5" y="267.6">TRAN-2P2S</text>
<text x="389.7" y="267.6">TRAN-2P2S</text>
<text x="137.6" y="276.3">DSCR2</text>
<text x="156.1" y="278.8">10k</text>
<text x="185.7" y="276.1">2N3904</text>
<text x="312.9" y="276.3">DSCR5</text>
<text x="331.3" y="278.8">10k</text>
<text x="360.9" y="276.1">2N3904</text>
<text x="183.6" y="290.8" transform="rotate(-90 183.6 290.8)">GND</text>
<text x="358.9" y="290.8" transform="rotate(-90 358.9 290.8)">GND</text>
<text x="205.2" y="299.8" transform="rotate(-90 205.2 299.8)">7V</text>
<text x="375.4" y="299.8" transform="rotate(-90 375.4 299.8)">7V</text>
<text x="237.5" y="305.5">1</text>
<text x="412.8" y="305.5">1</text>
<text x="242.4" y="310.8">1N4007</text>
<text x="257.7" y="309.2">100</text>
<text x="279.5" y="306.8">Gate3</text>
<text x="417.7" y="310.8">1N4007</text>
<text x="432.9" y="309.2">100</text>
<text x="454.7" y="306.8">Gate6</text>
<text x="188.2" y="316.7">1N4733A</text>
<text x="363.5" y="316.7">1N4733A</text>
<text x="237.5" y="319.3">22k</text>
<text x="412.7" y="319.3">22k</text>
<text x="188.2" y="324.3">1N4148</text>
<text x="279.5" y="327.1">K3</text>
<text x="363.5" y="324.3">1N4148</text>
<text x="454.7" y="327.1">K6</text>
<text x="214.5" y="331.1">TRAN-2P2S</text>
<text x="389.7" y="331.1">TRAN-2P2S</text>
<text x="137.6" y="339.8">DSCR3</text>
<text x="185.7" y="339.6">2N3904</text>
<text x="312.9" y="339.8">DSCR6</text>
<text x="360.9" y="339.6">2N3904</text>
<text x="156.1" y="342.3">10k</text>
<text x="331.3" y="342.3">10k</text>
<text x="183.6" y="354.3" transform="rotate(-90 183.6 354.3)">GND</text>
<text x="358.9" y="354.3" transform="rotate(-90 358.9 354.3)">GND</text>
</g>
</svg>
